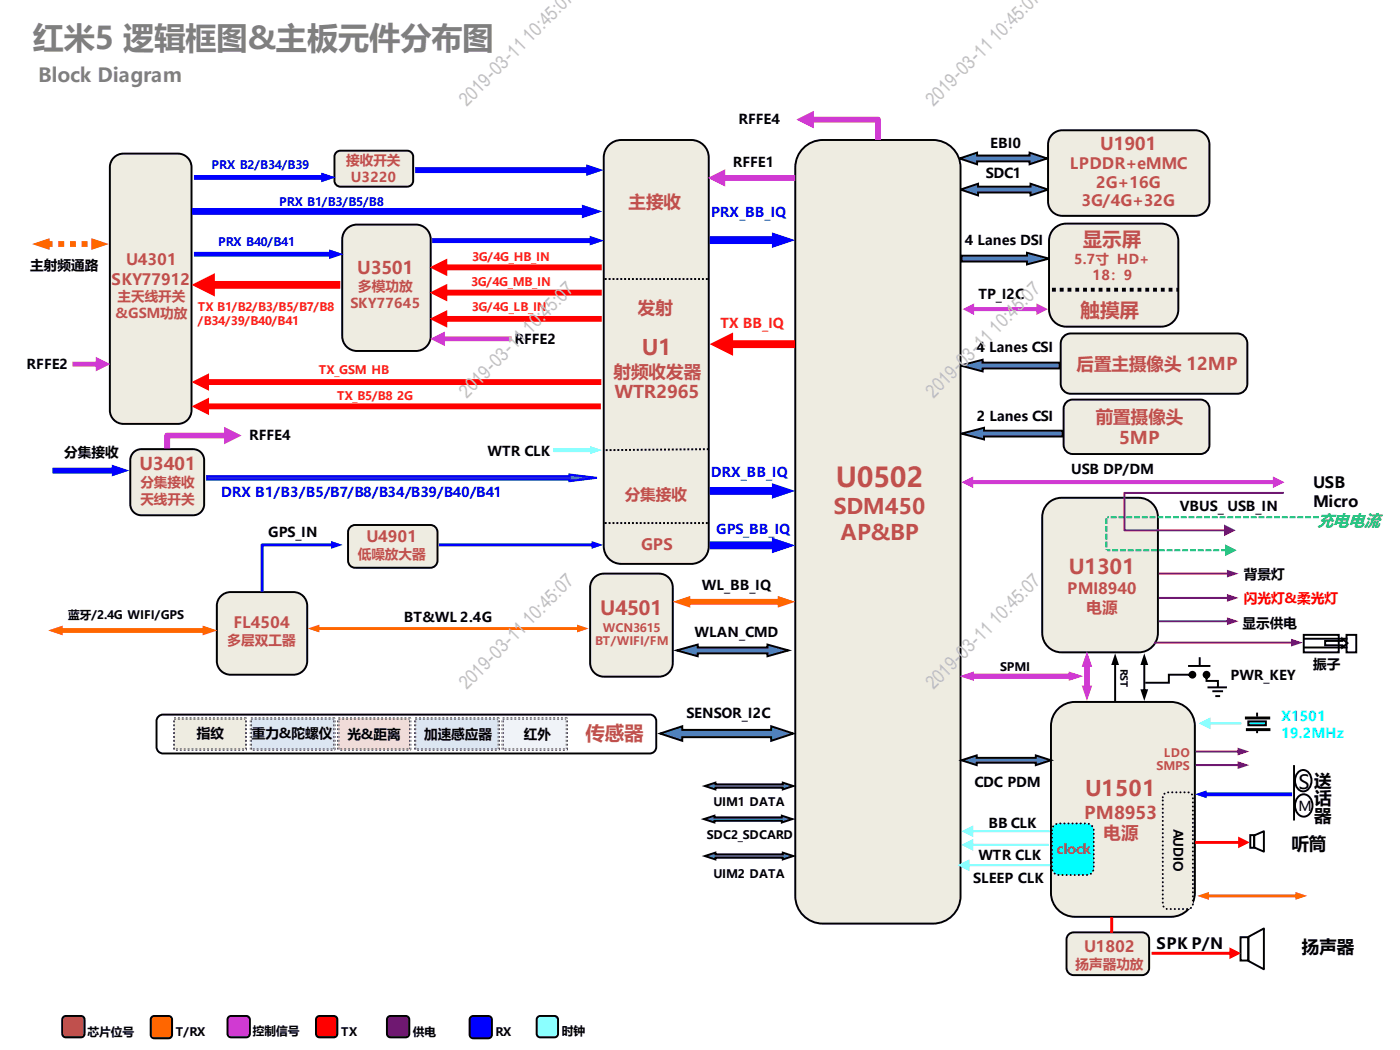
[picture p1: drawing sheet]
<svg xmlns="http://www.w3.org/2000/svg" width="254mm" height="190mm" viewBox="0 0 254 190" stroke-linecap="round" stroke-linejoin="round" font-family="sans-serif">
<path d="M193.5 73l.7-.4 .4-.1h23.2a1.65 1.65 0 0 1 1.6 1.6v6.6a1.65 1.65 0 0 1-1.6 1.7h-23.2a1.65 1.65 0 0 1-1.6-1.7v-6.6v-.4z" fill-rule="evenodd" fill="#eeece1"/>
<path d="M193.5 73l.7-.4 .4-.1h23.2a1.65 1.65 0 0 1 1.6 1.6v6.6a1.65 1.65 0 0 1-1.6 1.7h-23.2a1.65 1.65 0 0 1-1.6-1.7v-6.6v-.4z" fill="none" stroke="#000" stroke-width=".35"/>
<path d="M174.1 28.8l3.2-1.1v.5h9.5v-.5l3.2 1.1-3.2 1v-.5h-9.5v.5z" fill-rule="evenodd" fill="#4f81bd"/>
<path d="M174.1 28.8l3.2-1.1v.5h9.5v-.5l3.2 1.1-3.2 1v-.5h-9.5v.5z" fill="none" stroke="#000" stroke-width=".35"/>
<path d="M174.3 34.4l3.1-1.1v.6h9.6v-.6l3.1 1.1-3.1 1.1v-.6h-9.6v.6z" fill-rule="evenodd" fill="#4f81bd"/>
<path d="M174.3 34.4l3.1-1.1v.6h9.6v-.6l3.1 1.1-3.1 1.1v-.6h-9.6v.6z" fill="none" stroke="#000" stroke-width=".35"/>
<path d="M174.4 46.4h11.9v-.5l4 1-4 1.1v-.6h-11.9z" fill-rule="evenodd" fill="#4f81bd"/>
<path d="M174.4 46.4h11.9v-.5l4 1-4 1.1v-.6h-11.9z" fill="none" stroke="#000" stroke-width=".35"/>
<path d="M174.3 66.3l4-1v.5h14v1.1h-14v.5z" fill-rule="evenodd" fill="#4f81bd"/>
<path d="M174.3 66.3l4-1v.5h14v1.1h-14v.5z" fill="none" stroke="#000" stroke-width=".35"/>
<path d="M174.4 78.7l4.1-1.1v.5h14.3v1.1h-14.3v.5z" fill-rule="evenodd" fill="#4f81bd"/>
<path d="M174.4 78.7l4.1-1.1v.5h14.3v1.1h-14.3v.5z" fill="none" stroke="#000" stroke-width=".35"/>
<path d="M27.5 184.5l.5-.2h2.6a.65 .65 0 0 1 .6 .7v2.7a.65 .65 0 0 1-.6 .7h-2.6a.65 .65 0 0 1-.7-.7v-2.7z" fill-rule="evenodd" fill="#f60"/>
<path d="M27.5 184.5l.5-.2h2.6a.65 .65 0 0 1 .6 .7v2.7a.65 .65 0 0 1-.6 .7h-2.6a.65 .65 0 0 1-.7-.7v-2.7z" fill="none" stroke="#000" stroke-width=".35"/>
<path d="M57.5 184.5l.5-.2h2.6a.65 .65 0 0 1 .6 .7v2.6a.65 .65 0 0 1-.6 .6h-2.6a.65 .65 0 0 1-.7-.6v-2.6z" fill-rule="evenodd" fill="#f00"/>
<path d="M57.5 184.5l.5-.2h2.6a.65 .65 0 0 1 .6 .7v2.6a.65 .65 0 0 1-.6 .6h-2.6a.65 .65 0 0 1-.7-.6v-2.6z" fill="none" stroke="#000" stroke-width=".35"/>
<path d="M85.4 184.5l.5-.2h2.7a.68 .68 0 0 1 .7 .7v2.7a.68 .68 0 0 1-.7 .7h-2.7a.68 .68 0 0 1-.7-.7v-2.7z" fill-rule="evenodd" fill="#00f"/>
<path d="M85.4 184.5l.5-.2h2.7a.68 .68 0 0 1 .7 .7v2.7a.68 .68 0 0 1-.7 .7h-2.7a.68 .68 0 0 1-.7-.7v-2.7z" fill="none" stroke="#000" stroke-width=".35"/>
<path d="M70.4 184.5l.4-.2h2.8a.65 .65 0 0 1 .7 .7v2.6a.65 .65 0 0 1-.7 .6h-2.8a.65 .65 0 0 1-.6-.6v-2.6z" fill-rule="evenodd" fill="#800080"/>
<path d="M70.4 184.5l.4-.2h2.8a.65 .65 0 0 1 .7 .7v2.6a.65 .65 0 0 1-.7 .6h-2.8a.65 .65 0 0 1-.6-.6v-2.6z" fill="none" stroke="#000" stroke-width=".35"/>
<path d="M11.5 184.5l.4-.2h2.8a.65 .65 0 0 1 .6 .7v2.6a.65 .65 0 0 1-.6 .6h-2.8a.65 .65 0 0 1-.6-.6v-2.6z" fill-rule="evenodd" fill="#c0504d"/>
<path d="M11.5 184.5l.4-.2h2.8a.65 .65 0 0 1 .6 .7v2.6a.65 .65 0 0 1-.6 .6h-2.8a.65 .65 0 0 1-.6-.6v-2.6z" fill="none" stroke="#000" stroke-width=".35"/>
<path d="M41.5 184.5l.4-.2h2.8a.65 .65 0 0 1 .6 .7v2.6a.65 .65 0 0 1-.6 .6h-2.8a.65 .65 0 0 1-.6-.6v-2.6z" fill-rule="evenodd" fill="#d03ad2"/>
<path d="M41.5 184.5l.4-.2h2.8a.65 .65 0 0 1 .6 .7v2.6a.65 .65 0 0 1-.6 .6h-2.8a.65 .65 0 0 1-.6-.6v-2.6z" fill="none" stroke="#000" stroke-width=".35"/>
<path d="M97.6 184.5l.4-.2h2.6a.65 .65 0 0 1 .6 .7v2.6a.65 .65 0 0 1-.6 .6h-2.6a.65 .65 0 0 1-.6-.6v-2.6z" fill-rule="evenodd" fill="#6ff"/>
<path d="M97.6 184.5l.4-.2h2.6a.65 .65 0 0 1 .6 .7v2.6a.65 .65 0 0 1-.6 .6h-2.6a.65 .65 0 0 1-.6-.6v-2.6z" fill="none" stroke="#000" stroke-width=".35"/>
<path d="M145.5 27.2a5 5 0 0 1 3.8-1.8h20a5 5 0 0 1 5 5v132.2a5 5 0 0 1-5 5h-20a5 5 0 0 1-5-5v-132.2a5 5 0 0 1 1.2-3.2z" fill-rule="evenodd" fill="#eeece1"/>
<path d="M145.5 27.2a5 5 0 0 1 3.8-1.8h20a5 5 0 0 1 5 5v132.2a5 5 0 0 1-5 5h-20a5 5 0 0 1-5-5v-132.2a5 5 0 0 1 1.2-3.2z" fill="none" stroke="#000" stroke-width=".35"/>
<path d="M190.7 24.6a2.58 2.58 0 0 1 2-1h24.1a2.58 2.58 0 0 1 2.6 2.6v10.4a2.58 2.58 0 0 1-2.6 2.6h-24.1a2.58 2.58 0 0 1-2.6-2.6v-10.4l.1-.6z" fill-rule="evenodd" fill="#eeece1"/>
<path d="M190.7 24.6a2.58 2.58 0 0 1 2-1h24.1a2.58 2.58 0 0 1 2.6 2.6v10.4a2.58 2.58 0 0 1-2.6 2.6h-24.1a2.58 2.58 0 0 1-2.6-2.6v-10.4l.1-.6z" fill="none" stroke="#000" stroke-width=".35"/>
<path d="M193 61l.8-.4 .5-.1h30.2a1.82 1.82 0 0 1 1.8 1.8v7.3a1.82 1.82 0 0 1-1.8 1.8h-30.2a1.82 1.82 0 0 1-1.9-1.8v-7.3l.1-.5z" fill-rule="evenodd" fill="#eeece1"/>
<path d="M193 61l.8-.4 .5-.1h30.2a1.82 1.82 0 0 1 1.8 1.8v7.3a1.82 1.82 0 0 1-1.8 1.8h-30.2a1.82 1.82 0 0 1-1.9-1.8v-7.3l.1-.5z" fill="none" stroke="#000" stroke-width=".35"/>
<path d="M191 41.7a3.1 3.1 0 0 1 2.4-1.1h17.3a3.1 3.1 0 0 1 3.1 3.1v12.5a3.1 3.1 0 0 1-3.1 3.1h-17.3a3.1 3.1 0 0 1-3.1-3.1v-12.5l.1-.7z" fill-rule="evenodd" fill="#eeece1"/>
<path d="M191 41.7a3.1 3.1 0 0 1 2.4-1.1h17.3a3.1 3.1 0 0 1 3.1 3.1v12.5a3.1 3.1 0 0 1-3.1 3.1h-17.3a3.1 3.1 0 0 1-3.1-3.1v-12.5l.1-.7z" fill="none" stroke="#000" stroke-width=".35"/>
<path d="M210.3 108.3h12.7v.4h-12.7zM222.6 107.8l2.1 .7-2.1 .7z" fill="#800080"/>
<path d="M217.7 119.2v1.6M215.5 120.8h4.1M219.1 124.7h3.5" fill="none" stroke="#000" stroke-width=".35"/>
<g fill="#000">
<path d="M207.8 123.7v.3h4.4v-1.6l-.1 .2h4.2v-.4h-4.4v1.7l.2-.2zM215.6 122.4a.71 .71 0 0 0 1.4 0 .71 .71 0 0 0-1.4 0z"/>
<path d="M218.7 122.4v1.3h2.3l-.2-.2v1.2h.3v-1.3h-2.2l.2 .1v-1.1zM218.2 122.4a.71 .71 0 0 0 1.4 0 .71 .71 0 0 0-1.4 0z"/>
</g>
<path d="M190.1 91.3a3.5 3.5 0 0 1 2.5-1h14a3.5 3.5 0 0 1 3.5 3.5v21.1a3.5 3.5 0 0 1-3.5 3.5h-14a3.5 3.5 0 0 1-3.5-3.5v-21.1a3.5 3.5 0 0 1 1-2.5z" fill-rule="evenodd" fill="#eeece1"/>
<path d="M190.1 91.3a3.5 3.5 0 0 1 2.5-1h14a3.5 3.5 0 0 1 3.5 3.5v21.1a3.5 3.5 0 0 1-3.5 3.5h-14a3.5 3.5 0 0 1-3.5-3.5v-21.1a3.5 3.5 0 0 1 1-2.5z" fill="none" stroke="#000" stroke-width=".35"/>
<path d="M191.7 128.9a4.3 4.3 0 0 1 3.3-1.5h17.4a4.3 4.3 0 0 1 4.4 4.3v30.3a4.4 4.4 0 0 1-4.4 4.3h-17.4a4.4 4.4 0 0 1-4.3-4.3v-30.3a4.3 4.3 0 0 1 1-2.8z" fill-rule="evenodd" fill="#eeece1"/>
<path d="M191.7 128.9a4.3 4.3 0 0 1 3.3-1.5h17.4a4.3 4.3 0 0 1 4.4 4.3v30.3a4.4 4.4 0 0 1-4.4 4.3h-17.4a4.4 4.4 0 0 1-4.3-4.3v-30.3a4.3 4.3 0 0 1 1-2.8z" fill="none" stroke="#000" stroke-width=".35"/>
<path d="M225.9 130.3h4.6M226 132.4h4.5" fill="none" stroke="#000" stroke-width=".53"/>
<path d="M226.5 130.9h3.2v.7h-3.2z" fill-rule="evenodd" fill="#0ff"/>
<path d="M226.5 130.9h3.2v.7h-3.2zM228.1 129.3v.7M228.1 132.3v.7" fill="none" stroke="#000" stroke-width=".35"/>
<path d="M219.3 131.1h5.9v.3h-5.9zM217.5 131.2l2.1-1v2.1z" fill="#6ff"/>
<path d="M28.6 130.1l.6-.4 .4-.1h88.3a1.17 1.17 0 0 1 1.2 1.2v4.7a1.17 1.17 0 0 1-1.2 1.2h-88.3a1.17 1.17 0 0 1-1.2-1.2v-4.7z" fill-rule="evenodd" fill="#fff"/>
<path d="M28.6 130.1l.6-.4 .4-.1h88.3a1.17 1.17 0 0 1 1.2 1.2v4.7a1.17 1.17 0 0 1-1.2 1.2h-88.3a1.17 1.17 0 0 1-1.2-1.2v-4.7z" fill="none" stroke="#000" stroke-width=".35"/>
<path d="M119.8 133.1l4-1.3v.6h16.1v-.6l4 1.3-4 1.3v-.7h-16.1v.7z" fill-rule="evenodd" fill="#4f81bd"/>
<path d="M119.8 133.1l4-1.3v.6h16.1v-.6l4 1.3-4 1.3v-.7h-16.1v.7z" fill="none" stroke="#000" stroke-width=".35"/>
<path d="M91.2 130.4h11.6v5.6h-11.6z" fill-rule="evenodd" fill="#f0f3f8"/>
<path d="M91 135.6h.1v.4h-.1zM91.3 135.6h.1v.4h-.1zM91 134.9h.1v.4h-.1zM91.3 134.9h.1v.4h-.1zM91 134.2h.1v.4h-.1zM91.3 134.2h.1v.4h-.1zM91 133.5h.1v.4h-.1zM91.3 133.5h.1v.4h-.1zM91 132.8h.1v.4h-.1zM91.3 132.8h.1v.4h-.1zM91 132.1h.1v.4h-.1zM91.3 132.1h.1v.4h-.1zM91 131.4h.1v.4h-.1zM91.3 131.4h.1v.4h-.1zM91 130.7h.1v.4h-.1zM91.3 130.7h.1v.4h-.1zM91.2 130.2h.3v.1h-.3zM91.2 130.4h.3v.1h-.3zM91.9 130.2h.4v.1h-.4zM91.9 130.4h.4v.1h-.4zM92.6 130.2h.4v.1h-.4zM92.6 130.4h.4v.1h-.4zM93.3 130.2h.4v.1h-.4zM93.3 130.4h.4v.1h-.4zM94 130.2h.4v.1h-.4zM94 130.4h.4v.1h-.4zM94.7 130.2h.4v.1h-.4zM94.7 130.4h.4v.1h-.4zM95.4 130.2h.4v.1h-.4zM95.4 130.4h.4v.1h-.4zM96.1 130.2h.4v.1h-.4zM96.1 130.4h.4v.1h-.4zM96.8 130.2h.4v.1h-.4zM96.8 130.4h.4v.1h-.4zM97.5 130.2h.4v.1h-.4zM97.5 130.4h.4v.1h-.4zM98.2 130.2h.4v.1h-.4zM98.2 130.4h.4v.1h-.4zM99 130.2h.3v.1h-.3zM99 130.4h.3v.1h-.3zM99.7 130.2h.3v.1h-.3zM99.7 130.4h.3v.1h-.3zM100.4 130.2h.3v.1h-.3zM100.4 130.4h.3v.1h-.3zM101.1 130.2h.3v.1h-.3zM101.1 130.4h.3v.1h-.3zM101.8 130.2h.3v.1h-.3zM101.8 130.4h.3v.1h-.3zM102.5 130.2h.3l.2 .2-.5-.1zM102.5 130.4h.3l-.1 .1h-.2zM102.9 130.7h.1v.4h-.1zM102.7 130.7h.1v.4h-.1zM102.9 131.4h.1v.4h-.1zM102.7 131.4h.1v.4h-.1zM102.9 132.1h.1v.4h-.1zM102.7 132.1h.1v.4h-.1zM102.9 132.8h.1v.4h-.1zM102.7 132.8h.1v.4h-.1zM102.9 133.5h.1v.4h-.1zM102.7 133.5h.1v.4h-.1zM102.9 134.2h.1v.4h-.1zM102.7 134.2h.1v.4h-.1zM102.9 134.9h.1v.4h-.1zM102.7 134.9h.1v.4h-.1zM102.9 135.6h.1v.4l-.2 .2zM102.7 135.6h.1v.3zM102.1 136.1h.4v.1h-.4zM102.1 135.8h.4v.1h-.4zM101.4 136.1h.4v.1h-.4zM101.4 135.8h.4v.1h-.4zM100.7 136.1h.4v.1h-.4zM100.7 135.8h.4v.1h-.4zM100 136.1h.4v.1h-.4zM100 135.8h.4v.1h-.4zM99.3 136.1h.4v.1h-.4zM99.3 135.8h.4v.1h-.4zM98.6 136.1h.4v.1h-.4zM98.6 135.8h.4v.1h-.4zM97.9 136.1h.3v.1h-.3zM97.9 135.8h.3v.1h-.3zM97.2 136.1h.3v.1h-.3zM97.2 135.8h.3v.1h-.3zM96.5 136.1h.3v.1h-.3zM96.5 135.8h.3v.1h-.3zM95.8 136.1h.3v.1h-.3zM95.8 135.8h.3v.1h-.3zM95.1 136.1h.3v.1h-.3zM95.1 135.8h.3v.1h-.3zM94.4 136.1h.3v.1h-.3zM94.4 135.8h.3v.1h-.3zM93.7 136.1h.3v.1h-.3zM93.7 135.8h.3v.1h-.3zM93 136.1h.3v.1h-.3zM93 135.8h.3v.1h-.3zM92.3 136.1h.3v.1h-.3zM92.3 135.8h.3v.1h-.3zM91.5 136.1h.4v.1h-.4zM91.5 135.8h.4v.1h-.4z" fill="#000"/>
<path d="M75.3 130.4h15.2v5.6h-15.2z" fill-rule="evenodd" fill="#dce6f2"/>
<path d="M75.1 135.6h.2v.4h-.2zM75.4 135.6h.1v.4h-.1zM75.1 134.9h.2v.4h-.2zM75.4 134.9h.1v.4h-.1zM75.1 134.2h.2v.4h-.2zM75.4 134.2h.1v.4h-.1zM75.1 133.5h.2v.4h-.2zM75.4 133.5h.1v.4h-.1zM75.1 132.8h.2v.4h-.2zM75.4 132.8h.1v.4h-.1zM75.1 132.1h.2v.4h-.2zM75.4 132.1h.1v.4h-.1zM75.1 131.4h.2v.4h-.2zM75.4 131.4h.1v.4h-.1zM75.1 130.7h.2v.4h-.2zM75.4 130.7h.1v.4h-.1zM75.3 130.2h.4v.1h-.4zM75.3 130.4h.4v.1h-.4zM76 130.2h.4v.1h-.4zM76 130.4h.4v.1h-.4zM76.7 130.2h.4v.1h-.4zM76.7 130.4h.4v.1h-.4zM77.4 130.2h.4v.1h-.4zM77.4 130.4h.4v.1h-.4zM78.1 130.2h.4v.1h-.4zM78.1 130.4h.4v.1h-.4zM78.8 130.2h.4v.1h-.4zM78.8 130.4h.4v.1h-.4zM79.6 130.2h.3v.1h-.3zM79.6 130.4h.3v.1h-.3zM80.3 130.2h.3v.1h-.3zM80.3 130.4h.3v.1h-.3zM81 130.2h.3v.1h-.3zM81 130.4h.3v.1h-.3zM81.7 130.2h.3v.1h-.3zM81.7 130.4h.3v.1h-.3zM82.4 130.2h.3v.1h-.3zM82.4 130.4h.3v.1h-.3zM83.1 130.2h.3v.1h-.3zM83.1 130.4h.3v.1h-.3zM83.8 130.2h.3v.1h-.3zM83.8 130.4h.3v.1h-.3zM84.5 130.2h.3v.1h-.3zM84.5 130.4h.3v.1h-.3zM85.2 130.2h.3v.1h-.3zM85.2 130.4h.3v.1h-.3zM85.9 130.2h.4v.1h-.4zM85.9 130.4h.4v.1h-.4zM86.6 130.2h.4v.1h-.4zM86.6 130.4h.4v.1h-.4zM87.3 130.2h.4v.1h-.4zM87.3 130.4h.4v.1h-.4zM88 130.2h.4v.1h-.4zM88 130.4h.4v.1h-.4zM88.7 130.2h.4v.1h-.4zM88.7 130.4h.4v.1h-.4zM89.4 130.2h.4v.1h-.4zM89.4 130.4h.4v.1h-.4zM90.1 130.2h.4l.2 .2-.6-.1zM90.1 130.4h.3l-.1 .1h-.2zM90.5 130.7h.2v.4h-.2zM90.3 130.7h.1v.4h-.1zM90.5 131.4h.2v.4h-.2zM90.3 131.4h.1v.4h-.1zM90.5 132.1h.2v.4h-.2zM90.3 132.1h.1v.4h-.1zM90.5 132.8h.2v.4h-.2zM90.3 132.8h.1v.4h-.1zM90.5 133.5h.2v.4h-.2zM90.3 133.5h.1v.4h-.1zM90.5 134.2h.2v.4h-.2zM90.3 134.2h.1v.4h-.1zM90.5 134.9h.2v.4h-.2zM90.3 134.9h.1v.4h-.1zM90.5 135.6h.2v.4l-.2 .2zM90.3 135.6h.1v.3zM89.8 136.1h.3v.1h-.3zM89.8 135.8h.3v.1h-.3zM89.1 136.1h.3v.1h-.3zM89.1 135.8h.3v.1h-.3zM88.4 136.1h.3v.1h-.3zM88.4 135.8h.3v.1h-.3zM87.7 136.1h.3v.1h-.3zM87.7 135.8h.3v.1h-.3zM87 136.1h.3v.1h-.3zM87 135.8h.3v.1h-.3zM86.3 136.1h.3v.1h-.3zM86.3 135.8h.3v.1h-.3zM85.5 136.1h.4v.1h-.4zM85.5 135.8h.4v.1h-.4zM84.8 136.1h.4v.1h-.4zM84.8 135.8h.4v.1h-.4zM84.1 136.1h.4v.1h-.4zM84.1 135.8h.4v.1h-.4zM83.4 136.1h.4v.1h-.4zM83.4 135.8h.4v.1h-.4zM82.7 136.1h.4v.1h-.4zM82.7 135.8h.4v.1h-.4zM82 136.1h.4v.1h-.4zM82 135.8h.4v.1h-.4zM81.3 136.1h.4v.1h-.4zM81.3 135.8h.4v.1h-.4zM80.6 136.1h.4v.1h-.4zM80.6 135.8h.4v.1h-.4zM79.9 136.1h.4v.1h-.4zM79.9 135.8h.4v.1h-.4zM79.2 136.1h.4v.1h-.4zM79.2 135.8h.4v.1h-.4zM78.5 136.1h.3v.1h-.3zM78.5 135.8h.3v.1h-.3zM77.8 136.1h.3v.1h-.3zM77.8 135.8h.3v.1h-.3zM77.1 136.1h.3v.1h-.3zM77.1 135.8h.3v.1h-.3zM76.4 136.1h.3v.1h-.3zM76.4 135.8h.3v.1h-.3zM75.7 136.1h.3v.1h-.3zM75.7 135.8h.3v.1h-.3z" fill="#000"/>
<path d="M61.4 130.4h13v5.6h-13z" fill-rule="evenodd" fill="#f2dcdb"/>
<path d="M61.2 135.6h.1v.4h-.1zM61.4 135.6h.2v.4h-.2zM61.2 134.9h.1v.4h-.1zM61.4 134.9h.2v.4h-.2zM61.2 134.2h.1v.4h-.1zM61.4 134.2h.2v.4h-.2zM61.2 133.5h.1v.4h-.1zM61.4 133.5h.2v.4h-.2zM61.2 132.8h.1v.4h-.1zM61.4 132.8h.2v.4h-.2zM61.2 132.1h.1v.4h-.1zM61.4 132.1h.2v.4h-.2zM61.2 131.4h.1v.4h-.1zM61.4 131.4h.2v.4h-.2zM61.2 130.7h.1v.4h-.1zM61.4 130.7h.2v.4h-.2zM61.4 130.2h.3v.1h-.3zM61.4 130.4h.3v.1h-.3zM62.1 130.2h.3v.1h-.3zM62.1 130.4h.3v.1h-.3zM62.8 130.2h.3v.1h-.3zM62.8 130.4h.3v.1h-.3zM63.5 130.2h.4v.1h-.4zM63.5 130.4h.4v.1h-.4zM64.2 130.2h.4v.1h-.4zM64.2 130.4h.4v.1h-.4zM64.9 130.2h.4v.1h-.4zM64.9 130.4h.4v.1h-.4zM65.6 130.2h.4v.1h-.4zM65.6 130.4h.4v.1h-.4zM66.3 130.2h.4v.1h-.4zM66.3 130.4h.4v.1h-.4zM67 130.2h.4v.1h-.4zM67 130.4h.4v.1h-.4zM67.7 130.2h.4v.1h-.4zM67.7 130.4h.4v.1h-.4zM68.4 130.2h.4v.1h-.4zM68.4 130.4h.4v.1h-.4zM69.1 130.2h.4v.1h-.4zM69.1 130.4h.4v.1h-.4zM69.8 130.2h.4v.1h-.4zM69.8 130.4h.4v.1h-.4zM70.6 130.2h.3v.1h-.3zM70.6 130.4h.3v.1h-.3zM71.3 130.2h.3v.1h-.3zM71.3 130.4h.3v.1h-.3zM72 130.2h.3v.1h-.3zM72 130.4h.3v.1h-.3zM72.7 130.2h.3v.1h-.3zM72.7 130.4h.3v.1h-.3zM73.4 130.2h.3v.1h-.3zM73.4 130.4h.3v.1h-.3zM74.1 130.2h.3l.2 .2-.5-.1zM74.1 130.4h.3l-.1 .1h-.2zM74.5 130.7h.1v.4h-.1zM74.3 130.7h.1v.4h-.1zM74.5 131.4h.1v.4h-.1zM74.3 131.4h.1v.4h-.1zM74.5 132.1h.1v.4h-.1zM74.3 132.1h.1v.4h-.1zM74.5 132.8h.1v.4h-.1zM74.3 132.8h.1v.4h-.1zM74.5 133.5h.1v.4h-.1zM74.3 133.5h.1v.4h-.1zM74.5 134.2h.1v.4h-.1zM74.3 134.2h.1v.4h-.1zM74.5 134.9h.1v.4h-.1zM74.3 134.9h.1v.4h-.1zM74.5 135.6h.1v.4l-.2 .2zM74.3 135.6h.1v.3zM73.7 136.1h.4v.1h-.4zM73.7 135.8h.4v.1h-.4zM73 136.1h.4v.1h-.4zM73 135.8h.4v.1h-.4zM72.3 136.1h.4v.1h-.4zM72.3 135.8h.4v.1h-.4zM71.6 136.1h.4v.1h-.4zM71.6 135.8h.4v.1h-.4zM70.9 136.1h.4v.1h-.4zM70.9 135.8h.4v.1h-.4zM70.2 136.1h.4v.1h-.4zM70.2 135.8h.4v.1h-.4zM69.5 136.1h.3v.1h-.3zM69.5 135.8h.3v.1h-.3zM68.8 136.1h.3v.1h-.3zM68.8 135.8h.3v.1h-.3zM68.1 136.1h.3v.1h-.3zM68.1 135.8h.3v.1h-.3zM67.4 136.1h.3v.1h-.3zM67.4 135.8h.3v.1h-.3zM66.7 136.1h.3v.1h-.3zM66.7 135.8h.3v.1h-.3zM66 136.1h.3v.1h-.3zM66 135.8h.3v.1h-.3zM65.3 136.1h.3v.1h-.3zM65.3 135.8h.3v.1h-.3zM64.6 136.1h.3v.1h-.3zM64.6 135.8h.3v.1h-.3zM63.9 136.1h.3v.1h-.3zM63.9 135.8h.3v.1h-.3zM63.1 136.1h.4v.1h-.4zM63.1 135.8h.4v.1h-.4zM62.4 136.1h.4v.1h-.4zM62.4 135.8h.4v.1h-.4zM61.7 136.1h.4v.1h-.4zM61.7 135.8h.4v.1h-.4z" fill="#000"/>
<path d="M200.7 94v5.8M239.3 93.8h-38.4" fill="none" stroke="#00b050" stroke-width=".35" stroke-dasharray="1.1 .4" stroke-linecap="butt"/>
<path d="M221.5 99.7v.3h1.1v-.3zM220.1 99.7v.3h1.1v-.3zM218.7 99.7v.3h1.1v-.3zM217.3 99.7v.3h1.1v-.3zM215.9 99.7v.3h1.1v-.3zM214.5 99.7v.3h1v-.3zM213.1 99.7v.3h1v-.3zM211.7 99.7v.3h1v-.3zM210.3 99.7v.3h1v-.3zM208.8 99.7v.3h1.1v-.3zM207.4 99.7v.3h1.1v-.3zM206 99.7v.3h1.1v-.3zM204.6 99.7v.3h1.1v-.3zM203.2 99.7v.3h1.1v-.3zM201.8 99.7v.3h1v-.3zM200.9 99.7v.3h.5v-.3zM222.2 98.8v2.1l2.2-1.1z" fill="#00b050"/>
<path d="M191.4 149.6l.7-.2h5.1a1.26 1.26 0 0 1 1.2 1.3v6.8a1.26 1.26 0 0 1-1.2 1.2h-5.1a1.26 1.26 0 0 1-1.2-1.2v-6.8v-.4z" fill-rule="evenodd" fill="#0ff"/>
<path d="M191.4 149.6l.7-.2h5.1a1.26 1.26 0 0 1 1.2 1.3v6.8a1.26 1.26 0 0 1-1.2 1.2h-5.1a1.26 1.26 0 0 1-1.2-1.2v-6.8v-.4z" fill="none" stroke="#000" stroke-width=".35" stroke-dasharray="0 .7"/>
<g fill="#6ff">
<path d="M176.2 150.6h14.2v.4h-14.2zM174.4 150.8l2.2-1v2.1z"/>
<path d="M176.2 153.1h14.1v.4h-14.1zM174.4 153.3l2.2-1.1v2.1z"/>
<path d="M175.5 156.8h15v.4h-15zM173.7 157l2.2-1.1v2.1z"/>
</g>
<g fill="#800080">
<path d="M217 136.2h7.9v.3h-7.9zM224.5 135.6l2.2 .7-2.2 .8z"/>
<path d="M217 138.6h7.9v.4h-7.9zM224.5 138.1l2.2 .7-2.2 .7z"/>
</g>
<path d="M110.5 26.3a3.2 3.2 0 0 1 2.2-.9h12.7a3.2 3.2 0 0 1 3.2 3.2v70.5a3.2 3.2 0 0 1-3.2 3.2h-12.7a3.2 3.2 0 0 1-3.2-3.2v-70.5a3.2 3.2 0 0 1 1-2.3z" fill-rule="evenodd" fill="#eeece1"/>
<path d="M110.5 26.3a3.2 3.2 0 0 1 2.2-.9h12.7a3.2 3.2 0 0 1 3.2 3.2v70.5a3.2 3.2 0 0 1-3.2 3.2h-12.7a3.2 3.2 0 0 1-3.2-3.2v-70.5a3.2 3.2 0 0 1 1-2.3z" fill="none" stroke="#000" stroke-width=".35"/>
<path d="M63.7 95.5l.7-.3h13.7a1.29 1.29 0 0 1 1.3 1.3v5.2a1.29 1.29 0 0 1-1.3 1.3h-13.7a1.29 1.29 0 0 1-1.3-1.3v-5.2l.1-.4z" fill-rule="evenodd" fill="#eeece1"/>
<path d="M63.7 95.5l.7-.3h13.7a1.29 1.29 0 0 1 1.3 1.3v5.2a1.29 1.29 0 0 1-1.3 1.3h-13.7a1.29 1.29 0 0 1-1.3-1.3v-5.2l.1-.4z" fill="none" stroke="#000" stroke-width=".35"/>
<path d="M109.7 50.6h18.9M109.7 94.9h19.1M109.9 81.7l18.7-.2" fill="none" stroke="#000" stroke-width=".35" stroke-dasharray=".4 .4" stroke-linecap="butt"/>
<path d="M108 104.6l1-.5h.6h10a2.5 2.5 0 0 1 2.5 2.5v13.7a2.5 2.5 0 0 1-2.5 2.5h-10a2.5 2.5 0 0 1-2.5-2.5v-13.7a2.49 2.49 0 0 1 .9-2z" fill-rule="evenodd" fill="#eeece1"/>
<path d="M108 104.6l1-.5h.6h10a2.5 2.5 0 0 1 2.5 2.5v13.7a2.5 2.5 0 0 1-2.5 2.5h-10a2.5 2.5 0 0 1-2.5-2.5v-13.7a2.49 2.49 0 0 1 .9-2z" fill="none" stroke="#000" stroke-width=".35"/>
<path d="M122.8 118l3.8-1.1v.6h12.6v-.6l3.9 1.1-3.9 1.1v-.6h-12.6v.6z" fill-rule="evenodd" fill="#4f81bd"/>
<path d="M122.8 118l3.8-1.1v.6h12.6v-.6l3.9 1.1-3.9 1.1v-.6h-12.6v.6z" fill="none" stroke="#000" stroke-width=".35"/>
<path d="M79.6 98.6v.5h28.1v-.5zM107.3 98.2v1.4l2.1-.7z" fill="#00f"/>
<path d="M24.2 82.1l.9-.5 .5-.1h9.4a2 2 0 0 1 2 2v8a2 2 0 0 1-2 2h-9.4a2 2 0 0 1-2-2v-8l.1-.5z" fill-rule="evenodd" fill="#eeece1"/>
<path d="M24.2 82.1l.9-.5 .5-.1h9.4a2 2 0 0 1 2 2v8a2 2 0 0 1-2 2h-9.4a2 2 0 0 1-2-2v-8l.1-.5z" fill="none" stroke="#000" stroke-width=".35"/>
<path d="M37.6 86.4h65.7v-.3l5 .6-5 .6v-.3h-65.7z" fill-rule="evenodd" fill="#36f"/>
<path d="M37.6 86.4h65.7v-.3l5 .6-5 .6v-.3h-65.7z" fill="none" stroke="#00f" stroke-width=".35"/>
<path d="M9.5 84.8h11.3v1.1h-11.3zM20.3 84.3l3.2 1.1-3.2 1z" fill="#00f"/>
<path d="M100.4 81.3v.7h7v-.7zM107.1 81v1.4l2.1-.7z" fill="#6ff"/>
<path d="M39.9 108.4a2.49 2.49 0 0 1 1.9-1h11.4a2.5 2.5 0 0 1 2.5 2.5v10a2.5 2.5 0 0 1-2.5 2.5h-11.4a2.5 2.5 0 0 1-2.5-2.5v-10l.1-.6z" fill-rule="evenodd" fill="#eeece1"/>
<path d="M39.9 108.4a2.49 2.49 0 0 1 1.9-1h11.4a2.5 2.5 0 0 1 2.5 2.5v10a2.5 2.5 0 0 1-2.5 2.5h-11.4a2.5 2.5 0 0 1-2.5-2.5v-10l.1-.6zM225.1 170h1.4v4.3h-1.4zM226.5 170l2.8-1.5v7.4l-2.8-1.6z" fill="none" stroke="#000" stroke-width=".35"/>
<path d="M219 162.3h16.4v.5h-16.4zM217.2 162.5l2.1-.7v1.4zM235 161.8l2.2 .7-2.2 .7z" fill="#f60"/>
<path d="M218.5 143.8h15.9v.7h-15.9zM216.8 144.1l2.1-.7v1.4z" fill="#00f"/>
<path d="M236.5 115.2h6.4v3.2h-6.4zM236.5 117.5h8M236.5 115.9h8M240.4 116.3h3.1v-.4l1 .8-1 .8v-.4h-3.1zM244.3 115.2h1.8v3.2h-1.8zM234.8 138.8v10.1M235.4 140.3a1.4 1.4 0 0 1 1.5-.5 1.4 1.4 0 0 1 1 1.3 1.75 1.75 0 0 1-1.8 2.4 2.19 2.19 0 0 1-.7-3.2zM235.4 144.7a1.48 1.48 0 0 1 1.7-.5 1.48 1.48 0 0 1 1 1.4 1.84 1.84 0 0 1-2 2.5 2.27 2.27 0 0 1-.7-3.4z" fill="none" stroke="#000" stroke-width=".35"/>
<g fill="#f60">
<path d="M10.9 113.9h26.3v.9h-26.3zM8.7 114.4l2.7-.9v1.8zM36.8 113.5l2.6 .9-2.6 .9z"/>
<path d="M57.6 113.8v.5h47.4v-.5zM55.8 114l2.1 .7v-1.4zM104.7 113.3v1.4l2.1-.7z"/>
</g>
<g fill="#800080">
<path d="M210.3 103.9h12.7v.3h-12.7zM222.6 103.4l2.1 .7-2.1 .7z"/>
<path d="M203.9 89.3l-.1 6.9 .2 .2h18.4v-.4h-18.4l.2 .2v-6.8l-.2 .2h28.9v-.3zM222.1 95.2v2.1l2.1-1.1z"/>
</g>
<path d="M220 125.4h1.9M220.5 126.3h.9" fill="none" stroke="#000" stroke-width=".35"/>
<path d="M176.4 55.7h12v.7h-12zM188 55l2.1 1.1-2.1 1zM174.6 56.1l2.1-1.1v2.1z" fill="#d03ad2"/>
<path d="M190.9 52.6h22.9" fill="none" stroke="#000" stroke-width=".71" stroke-dasharray=".7 .7" stroke-linecap="butt"/>
<path d="M226.8 151.5h.7v2.3h-.7zM227.5 151.6l1.8-.8v3.7l-1.8-.7z" fill="none" stroke="#000" stroke-width=".35"/>
<path d="M216.9 152.6h8.1v.5h-8.1zM224.6 151.8l2.1 1-2.1 1.1z" fill="#f00"/>
<path d="M127.9 155.3l1.9-.6v.3h12.2v-.3l1.9 .6-1.9 .6v-.3h-12.2v.3z" fill-rule="evenodd" fill="#4f81bd"/>
<path d="M127.9 155.3l1.9-.6v.3h12.2v-.3l1.9 .6-1.9 .6v-.3h-12.2v.3z" fill="none" stroke="#000" stroke-width=".35"/>
<path d="M127.9 142.6l1.9-.6v.3h12.2v-.3l1.9 .6-1.9 .6v-.3h-12.2v.3z" fill-rule="evenodd" fill="#4f81bd"/>
<path d="M127.9 142.6l1.9-.6v.3h12.2v-.3l1.9 .6-1.9 .6v-.3h-12.2v.3z" fill="none" stroke="#000" stroke-width=".35"/>
<path d="M174.4 137.9l2.8-.8v.4h10.7v-.4l2.8 .8-2.8 .9v-.4h-10.7v.4z" fill-rule="evenodd" fill="#4f81bd"/>
<path d="M174.4 137.9l2.8-.8v.4h10.7v-.4l2.8 .8-2.8 .9v-.4h-10.7v.4z" fill="none" stroke="#000" stroke-width=".35"/>
<path d="M211.2 144l.7-.2h3.6a.91 .91 0 0 1 .9 .9v19.3a.91 .91 0 0 1-.9 .9h-3.6a.91 .91 0 0 1-.9-.9v-19.3z" fill-rule="evenodd" fill="#eeece1"/>
<path d="M211.2 144l.7-.2h3.6a.91 .91 0 0 1 .9 .9v19.3a.91 .91 0 0 1-.9 .9h-3.6a.91 .91 0 0 1-.9-.9v-19.3z" fill="none" stroke="#000" stroke-width=".35" stroke-dasharray="0 .7"/>
<path d="M47.3 98.7l.2-.1h12.9v.5h-12.9l.3-.2v8.5h-.5zM60.1 98.2l2.1 .7-2.1 .7z" fill="#00f"/>
<path d="M20.5 28.8a2.46 2.46 0 0 1 1.9-.9h9.9a2.47 2.47 0 0 1 2.4 2.4v44.1a2.47 2.47 0 0 1-2.4 2.5h-9.9a2.47 2.47 0 0 1-2.5-2.5v-44.1l.1-.5z" fill-rule="evenodd" fill="#eeece1"/>
<path d="M20.5 28.8a2.46 2.46 0 0 1 1.9-.9h9.9a2.47 2.47 0 0 1 2.4 2.4v44.1a2.47 2.47 0 0 1-2.4 2.5h-9.9a2.47 2.47 0 0 1-2.5-2.5v-44.1l.1-.5z" fill="none" stroke="#000" stroke-width=".35"/>
<path d="M62.7 41.7a2.67 2.67 0 0 1 2.1-1h10.7a2.68 2.68 0 0 1 2.6 2.7v17.6a2.68 2.68 0 0 1-2.6 2.7h-10.7a2.68 2.68 0 0 1-2.7-2.7v-17.6l.1-.6z" fill-rule="evenodd" fill="#eeece1"/>
<path d="M62.7 41.7a2.67 2.67 0 0 1 2.1-1h10.7a2.68 2.68 0 0 1 2.6 2.7v17.6a2.68 2.68 0 0 1-2.6 2.7h-10.7a2.68 2.68 0 0 1-2.7-2.7v-17.6l.1-.6z" fill="none" stroke="#000" stroke-width=".35"/>
<path d="M8.5 43.7h1v1.1h-1zM10.6 43.7h1v1.1h-1zM12.7 43.7h1.1v1.1h-1.1zM14.8 43.7h1.1v1.1h-1.1zM16.9 43.7h.2v1.1h-.2zM5.8 44.3l3.2-1.1v2.1zM16.6 43.2l3.2 1.1-3.2 1z" fill="#f60"/>
<path d="M60.9 27.8l.5-.4 .4-.1h12.1a1.09 1.09 0 0 1 1.1 1.1v4.4a1.09 1.09 0 0 1-1.1 1.1h-12.1a1.09 1.09 0 0 1-1.1-1.1v-4.4z" fill-rule="evenodd" fill="#eeece1"/>
<path d="M60.9 27.8l.5-.4 .4-.1h12.1a1.09 1.09 0 0 1 1.1 1.1v4.4a1.09 1.09 0 0 1-1.1 1.1h-12.1a1.09 1.09 0 0 1-1.1-1.1v-4.4z" fill="none" stroke="#000" stroke-width=".35"/>
<g fill="#00f">
<path d="M75.3 30.3h31.6v1.1h-31.6zM106.4 29.8l3.1 1.1-3.1 1z"/>
<path d="M34.8 37.7h71.4v1.3h-71.4zM105.6 37.1l3.7 1.3-3.7 1.2z"/>
<path d="M35.2 31.8h23.5v.8h-23.5zM58.3 31.3l2.6 .9-2.6 .9z"/>
<path d="M35.2 45.7h24.9v.9h-24.9zM59.7 45.2l2.7 .9-2.7 .9z"/>
</g>
<path d="M131.1 31.8v1h13.2v-1zM128.4 32.3l3.2 1.6v-3.2z" fill="#d03ad2"/>
<g fill="#00f">
<path d="M128.8 42.9h12v1.4h-12zM140.1 42.2l4.2 1.4-4.2 1.4z"/>
<path d="M128.8 88.4h12v1.4h-12zM140.1 87.7l4.2 1.4-4.2 1.4z"/>
<path d="M128.8 98.2h12v1.5h-12zM140.1 97.5l4.2 1.5-4.2 1.4z"/>
</g>
<path d="M124.7 108.7h16.9v1h-16.9zM122.1 109.2l3.1-1.1v2.1zM141.1 108.1l3.2 1.1-3.2 1z" fill="#f60"/>
<path d="M13.1 65.6v.9h4.7v-.9zM17.4 64.7v2.7l2.6-1.3z" fill="#d03ad2"/>
<g fill="#f00">
<path d="M38.3 51v1.4h23.4v-1.4zM34.7 51.7l4.3 2.1v-4.2z"/>
<path d="M132.3 61.7v1.4h12v-1.4zM128.8 62.4l4.2 2.2v-4.3z"/>
<path d="M37.4 73.2v1.1h71.6v-1.1zM34.7 73.7l3.2 1.6v-3.2z"/>
<path d="M80.6 52.6v1h28.6v-1zM78 53.1l3.1 1.6v-3.2z"/>
<path d="M37.4 68.8v1h71.7v-1zM34.7 69.3l3.2 1.6v-3.2z"/>
</g>
<path d="M78.4 43.2h29v.9h-29zM107 42.8l2.6 .9-2.6 .8z" fill="#00f"/>
<path d="M176.2 87.1v.7h55.1v-.7zM230.9 86.4v2.1l2.2-1zM174.4 87.5l2.2 1v-2.1z" fill="#d03ad2"/>
<path d="M127.7 148.6l1.9-.6v.3h12.2v-.3l2 .6-2 .6v-.3h-12.2v.3z" fill-rule="evenodd" fill="#4f81bd"/>
<path d="M127.7 148.6l1.9-.6v.3h12.2v-.3l2 .6-2 .6v-.3h-12.2v.3z" fill="none" stroke="#000" stroke-width=".35"/>
<path d="M80.6 48v1h28.6v-1zM78 48.5l3.1 1.6v-3.2z" fill="#f00"/>
<path d="M80.3 61v.9h12.5v-.9zM78.1 61.5l2.6 1.3v-2.7z" fill="#d03ad2"/>
<path d="M193.7 169.7l.7-.5h.4h12.4a1.29 1.29 0 0 1 1.3 1.3v5.1a1.29 1.29 0 0 1-1.3 1.3h-12.4a1.29 1.29 0 0 1-1.3-1.3v-5.1z" fill-rule="evenodd" fill="#eeece1"/>
<path d="M193.7 169.7l.7-.5h.4h12.4a1.29 1.29 0 0 1 1.3 1.3v5.1a1.29 1.29 0 0 1-1.3 1.3h-12.4a1.29 1.29 0 0 1-1.3-1.3v-5.1z" fill="none" stroke="#000" stroke-width=".35"/>
<path d="M208.9 172.7h14.5v.5h-14.5zM223 171.9l2.2 1-2.2 1.1z" fill="#f00"/>
<path d="M201.7 166.4v2.8" fill="none" stroke="#f00" stroke-width=".53"/>
<path d="M80.6 57.3v1.1h28.6v-1.1zM78 57.9l3.1 1.5v-3.1z" fill="#f00"/>
<path d="M210.3 112.5h12.7v.4h-12.7zM222.6 112l2.1 .7-2.1 .7z" fill="#800080"/>
<g fill="#000">
<path d="M202.1 120.3h.4v6.9h-.4zM202.3 118.5l.7 2.1h-1.4z"/>
<path d="M207.4 120.3h.4v5.1h-.4zM206.9 125.1h1.4l-.7 2.1zM207.6 118.5l.7 2.1h-1.4z"/>
</g>
<path d="M174.6 122.7l1.9-.6v.3h17.6v-.3l1.9 .6-1.9 .6v-.3h-17.6v.3z" fill-rule="evenodd" fill="#d03ad2"/>
<path d="M174.6 122.7l1.9-.6v.3h17.6v-.3l1.9 .6-1.9 .6v-.3h-17.6v.3z" fill="none" stroke="#d03ad2" stroke-width=".35"/>
<path d="M197.2 118.7l.7 2.1h-.3v3.8h.3l-.7 2-.7-2h.3v-3.8h-.3z" fill-rule="evenodd" fill="#d03ad2"/>
<path d="M197.2 118.7l.7 2.1h-.3v3.8h.3l-.7 2-.7-2h.3v-3.8h-.3z" fill="none" stroke="#d03ad2" stroke-width=".35"/>
<path d="M209.4 116.4h25.2v.4h-25.2zM234.2 115.9l2.2 .7-2.2 .7z" fill="#800080"/>
<path d="M45.5 130.4h15.2v5.6h-15.2z" fill-rule="evenodd" fill="#dce6f2"/>
<path d="M45.3 135.6h.1v.4h-.1zM45.6 135.6h.1v.4h-.1zM45.3 134.9h.1v.4h-.1zM45.6 134.9h.1v.4h-.1zM45.3 134.2h.1v.4h-.1zM45.6 134.2h.1v.4h-.1zM45.3 133.5h.1v.4h-.1zM45.6 133.5h.1v.4h-.1zM45.3 132.8h.1v.4h-.1zM45.6 132.8h.1v.4h-.1zM45.3 132.1h.1v.4h-.1zM45.6 132.1h.1v.4h-.1zM45.3 131.4h.1v.4h-.1zM45.6 131.4h.1v.4h-.1zM45.3 130.7h.1v.4h-.1zM45.6 130.7h.1v.4h-.1zM45.5 130.2h.4v.1h-.4zM45.5 130.4h.4v.1h-.4zM46.2 130.2h.4v.1h-.4zM46.2 130.4h.4v.1h-.4zM46.9 130.2h.4v.1h-.4zM46.9 130.4h.4v.1h-.4zM47.6 130.2h.4v.1h-.4zM47.6 130.4h.4v.1h-.4zM48.3 130.2h.4v.1h-.4zM48.3 130.4h.4v.1h-.4zM49 130.2h.4v.1h-.4zM49 130.4h.4v.1h-.4zM49.7 130.2h.4v.1h-.4zM49.7 130.4h.4v.1h-.4zM50.4 130.2h.4v.1h-.4zM50.4 130.4h.4v.1h-.4zM51.2 130.2h.3v.1h-.3zM51.2 130.4h.3v.1h-.3zM51.9 130.2h.3v.1h-.3zM51.9 130.4h.3v.1h-.3zM52.6 130.2h.3v.1h-.3zM52.6 130.4h.3v.1h-.3zM53.3 130.2h.3v.1h-.3zM53.3 130.4h.3v.1h-.3zM54 130.2h.3v.1h-.3zM54 130.4h.3v.1h-.3zM54.7 130.2h.3v.1h-.3zM54.7 130.4h.3v.1h-.3zM55.4 130.2h.3v.1h-.3zM55.4 130.4h.3v.1h-.3zM56.1 130.2h.3v.1h-.3zM56.1 130.4h.3v.1h-.3zM56.8 130.2h.3v.1h-.3zM56.8 130.4h.3v.1h-.3zM57.5 130.2h.4v.1h-.4zM57.5 130.4h.4v.1h-.4zM58.2 130.2h.4v.1h-.4zM58.2 130.4h.4v.1h-.4zM58.9 130.2h.4v.1h-.4zM58.9 130.4h.4v.1h-.4zM59.6 130.2h.4v.1h-.4zM59.6 130.4h.4v.1h-.4zM60.3 130.2h.4l.2 .2-.6-.1zM60.3 130.4h.3l-.1 .1h-.2zM60.7 130.7h.2v.4h-.2zM60.5 130.7h.1v.4h-.1zM60.7 131.4h.2v.4h-.2zM60.5 131.4h.1v.4h-.1zM60.7 132.1h.2v.4h-.2zM60.5 132.1h.1v.4h-.1zM60.7 132.8h.2v.4h-.2zM60.5 132.8h.1v.4h-.1zM60.7 133.5h.2v.4h-.2zM60.5 133.5h.1v.4h-.1zM60.7 134.2h.2v.4h-.2zM60.5 134.2h.1v.4h-.1zM60.7 134.9h.2v.4h-.2zM60.5 134.9h.1v.4h-.1zM60.7 135.6h.2v.4l-.2 .2zM60.5 135.6h.1v.3zM60 136.1h.3v.1h-.3zM60 135.8h.3v.1h-.3zM59.3 136.1h.3v.1h-.3zM59.3 135.8h.3v.1h-.3zM58.6 136.1h.3v.1h-.3zM58.6 135.8h.3v.1h-.3zM57.9 136.1h.3v.1h-.3zM57.9 135.8h.3v.1h-.3zM57.1 136.1h.4v.1h-.4zM57.1 135.8h.4v.1h-.4zM56.4 136.1h.4v.1h-.4zM56.4 135.8h.4v.1h-.4zM55.7 136.1h.4v.1h-.4zM55.7 135.8h.4v.1h-.4zM55 136.1h.4v.1h-.4zM55 135.8h.4v.1h-.4zM54.3 136.1h.4v.1h-.4zM54.3 135.8h.4v.1h-.4zM53.6 136.1h.4v.1h-.4zM53.6 135.8h.4v.1h-.4zM52.9 136.1h.4v.1h-.4zM52.9 135.8h.4v.1h-.4zM52.2 136.1h.4v.1h-.4zM52.2 135.8h.4v.1h-.4zM51.5 136.1h.4v.1h-.4zM51.5 135.8h.4v.1h-.4zM50.8 136.1h.4v.1h-.4zM50.8 135.8h.4v.1h-.4zM50.1 136.1h.3v.1h-.3zM50.1 135.8h.3v.1h-.3zM49.4 136.1h.3v.1h-.3zM49.4 135.8h.3v.1h-.3zM48.7 136.1h.3v.1h-.3zM48.7 135.8h.3v.1h-.3zM48 136.1h.3v.1h-.3zM48 135.8h.3v.1h-.3zM47.3 136.1h.3v.1h-.3zM47.3 135.8h.3v.1h-.3zM46.6 136.1h.3v.1h-.3zM46.6 135.8h.3v.1h-.3zM45.9 136.1h.3v.1h-.3zM45.9 135.8h.3v.1h-.3z" fill="#000"/>
<path d="M31.6 130.4h13v5.6h-13z" fill-rule="evenodd" fill="#eeece1"/>
<path d="M31.4 135.6h.1v.4h-.1zM31.6 135.6h.1v.4h-.1zM31.4 134.9h.1v.4h-.1zM31.6 134.9h.1v.4h-.1zM31.4 134.2h.1v.4h-.1zM31.6 134.2h.1v.4h-.1zM31.4 133.5h.1v.4h-.1zM31.6 133.5h.1v.4h-.1zM31.4 132.8h.1v.4h-.1zM31.6 132.8h.1v.4h-.1zM31.4 132.1h.1v.4h-.1zM31.6 132.1h.1v.4h-.1zM31.4 131.4h.1v.4h-.1zM31.6 131.4h.1v.4h-.1zM31.4 130.7h.1v.4h-.1zM31.6 130.7h.1v.4h-.1zM31.6 130.2h.3v.1h-.3zM31.6 130.4h.3v.1h-.3zM32.3 130.2h.3v.1h-.3zM32.3 130.4h.3v.1h-.3zM33 130.2h.3v.1h-.3zM33 130.4h.3v.1h-.3zM33.7 130.2h.3v.1h-.3zM33.7 130.4h.3v.1h-.3zM34.4 130.2h.3v.1h-.3zM34.4 130.4h.3v.1h-.3zM35.1 130.2h.4v.1h-.4zM35.1 130.4h.4v.1h-.4zM35.8 130.2h.4v.1h-.4zM35.8 130.4h.4v.1h-.4zM36.5 130.2h.4v.1h-.4zM36.5 130.4h.4v.1h-.4zM37.2 130.2h.4v.1h-.4zM37.2 130.4h.4v.1h-.4zM37.9 130.2h.4v.1h-.4zM37.9 130.4h.4v.1h-.4zM38.6 130.2h.4v.1h-.4zM38.6 130.4h.4v.1h-.4zM39.3 130.2h.4v.1h-.4zM39.3 130.4h.4v.1h-.4zM40 130.2h.4v.1h-.4zM40 130.4h.4v.1h-.4zM40.7 130.2h.4v.1h-.4zM40.7 130.4h.4v.1h-.4zM41.5 130.2h.3v.1h-.3zM41.5 130.4h.3v.1h-.3zM42.2 130.2h.3v.1h-.3zM42.2 130.4h.3v.1h-.3zM42.9 130.2h.3v.1h-.3zM42.9 130.4h.3v.1h-.3zM43.6 130.2h.3v.1h-.3zM43.6 130.4h.3v.1h-.3zM44.3 130.2h.3l.2 .2-.5-.1zM44.3 130.4h.3l-.2 .1h-.1zM44.7 130.7h.1v.4h-.1zM44.4 130.7h.2v.4h-.2zM44.7 131.4h.1v.4h-.1zM44.4 131.4h.2v.4h-.2zM44.7 132.1h.1v.4h-.1zM44.4 132.1h.2v.4h-.2zM44.7 132.8h.1v.4h-.1zM44.4 132.8h.2v.4h-.2zM44.7 133.5h.1v.4h-.1zM44.4 133.5h.2v.4h-.2zM44.7 134.2h.1v.4h-.1zM44.4 134.2h.2v.4h-.2zM44.7 134.9h.1v.4h-.1zM44.4 134.9h.2v.4h-.2zM44.7 135.6h.1v.4l-.2 .2zM44.4 135.6h.2v.3zM43.9 136.1h.4v.1h-.4zM43.9 135.8h.4v.1h-.4zM43.2 136.1h.4v.1h-.4zM43.2 135.8h.4v.1h-.4zM42.5 136.1h.4v.1h-.4zM42.5 135.8h.4v.1h-.4zM41.8 136.1h.4v.1h-.4zM41.8 135.8h.4v.1h-.4zM41.1 136.1h.4v.1h-.4zM41.1 135.8h.4v.1h-.4zM40.4 136.1h.3v.1h-.3zM40.4 135.8h.3v.1h-.3zM39.7 136.1h.3v.1h-.3zM39.7 135.8h.3v.1h-.3zM39 136.1h.3v.1h-.3zM39 135.8h.3v.1h-.3zM38.3 136.1h.3v.1h-.3zM38.3 135.8h.3v.1h-.3zM37.6 136.1h.3v.1h-.3zM37.6 135.8h.3v.1h-.3zM36.9 136.1h.3v.1h-.3zM36.9 135.8h.3v.1h-.3zM36.2 136.1h.3v.1h-.3zM36.2 135.8h.3v.1h-.3zM35.5 136.1h.3v.1h-.3zM35.5 135.8h.3v.1h-.3zM34.7 136.1h.4v.1h-.4zM34.7 135.8h.4v.1h-.4zM34 136.1h.4v.1h-.4zM34 135.8h.4v.1h-.4zM33.3 136.1h.4v.1h-.4zM33.3 135.8h.4v.1h-.4zM32.6 136.1h.4v.1h-.4zM32.6 135.8h.4v.1h-.4zM31.9 136.1h.4v.1h-.4zM31.9 135.8h.4v.1h-.4z" fill="#000"/>
<g fill="#d03ad2">
<path d="M147.1 21.2v1h12.2l-.6-.5v3.7h1.1v-3.7l-.3-.5zM144.5 21.7l3.1 1.6v-3.2z"/>
<path d="M29.9 78.8l.4-.3h10.9v1.1h-10.9l.6-.6v2.4h-1.1zM40.7 77.4l3.1 1.6-3.1 1.6z"/>
</g>
<text font-size="5.7" fill="#7f7f7f" x="5.9" y="8.8">红米5 逻辑框图&amp;主板元件分布图</text>
<text font-size="4.9" fill="#c0504d" x="151.6" y="88.4">U0502</text>
<g font-size="3.9" fill="#c0504d">
<text x="116.5" y="64.5">U1</text>
<text x="151.3" y="93.3">SDM450</text>
<text x="152.5" y="97.9">AP&amp;BP</text>
<text x="196.8" y="144.5">U1501</text>
</g>
<text font-size="3.7" fill="#c0504d" x="193.9" y="104.1">U1301</text>
<text font-size="3.5" fill="#7f7f7f" x="6.9" y="14.9">Block Diagram</text>
<g font-size="3.5" fill="#c0c0c0">
<text x="84.7" y="19.4" transform="rotate(-45 84.7 19.4)">2019-03-11 10:45:07</text>
<text x="169.3" y="19.4" transform="rotate(-45 169.3 19.4)">2019-03-11 10:45:07</text>
<text x="84.7" y="72.3" transform="rotate(-45 84.7 72.3)">2019-03-11 10:45:07</text>
<text x="169.3" y="72.3" transform="rotate(-45 169.3 72.3)">2019-03-11 10:45:07</text>
<text x="84.7" y="125.2" transform="rotate(-45 84.7 125.2)">2019-03-11 10:45:07</text>
<text x="169.3" y="125.2" transform="rotate(-45 169.3 125.2)">2019-03-11 10:45:07</text>
</g>
<g font-size="3.5" fill="#c0504d">
<text x="196.5" y="44.7">显示屏</text>
<text x="196.1" y="57.5">触摸屏</text>
<text x="108.9" y="111.6">U4501</text>
<text x="106.2" y="134.3">传感器</text>
</g>
<text font-size="3.5" x="235.6" y="143.1">S 送</text>
<g font-size="3.2" fill="#c0504d">
<text x="199.6" y="27.2">U1901</text>
<text x="114.1" y="37.7">主接收</text>
<text x="64.8" y="49.7">U3501</text>
<text x="115.7" y="57">发射</text>
<text x="111.3" y="68.5">射频收发器</text>
<text x="195.3" y="67.1">后置主摄像头 12MP</text>
<text x="111.5" y="72.2">WTR2965</text>
<text x="198.8" y="76.7">前置摄像头</text>
<text x="203" y="80.5">5MP</text>
<text x="25.3" y="85.2">U3401</text>
<text x="196.7" y="148.5">PM8953</text>
<text x="200.2" y="152.2">电源</text>
</g>
<g font-size="3.2">
<text x="238.4" y="145.9">话</text>
<text x="238.4" y="149.1">器</text>
<text x="234.3" y="154.2">听筒</text>
<text x="236.2" y="172.9">扬声器</text>
</g>
<text font-size="3" fill="#0c0" x="239.1" y="95.4">充电电流</text>
<g font-size="2.8" fill="#c0504d">
<text x="194.1" y="30.7">LPDDR+eMMC</text>
<text x="198.9" y="34.1">2G+16G</text>
<text x="196.2" y="37.4">3G/4G+32G</text>
<text x="20.3" y="51.6">SKY77912</text>
<text x="22.9" y="48.1">U4301</text>
<text x="113.3" y="90.7">分集接收</text>
<text x="66.5" y="98.3">U4901</text>
<text x="116.3" y="99.7">GPS</text>
<text x="193.6" y="107.8">PMI8940</text>
<text x="42.4" y="113.9">FL4504</text>
<text x="197.1" y="111.2">电源</text>
<text x="196.7" y="172.7">U1802</text>
</g>
<g font-size="2.8">
<text x="238.2" y="88.5">USB</text>
<text x="238.2" y="92">Micro</text>
<text x="209.8" y="172.1">SPK P/N</text>
</g>
<g font-size="2.5">
<text x="134" y="22.4">RFFE4</text>
<text x="179.7" y="26.8">EBI0</text>
<text x="132.9" y="30.3">RFFE1</text>
<text x="178.8" y="32.4">SDC1</text>
<text x="175" y="44.4">4 Lanes DSI</text>
<text x="5.5" y="49">主射频通路</text>
<text x="177.5" y="54.3">TP_I2C</text>
<text x="93.3" y="62.4">RFFE2</text>
<text x="177.2" y="63.9">4 Lanes CSI</text>
<text x="4.8" y="67">RFFE2</text>
<text x="177.2" y="76.3">2 Lanes CSI</text>
<text x="11.7" y="82.9">分集接收</text>
<text x="45.2" y="79.8">RFFE4</text>
<text x="88.5" y="82.7">WTR CLK</text>
<text x="194.3" y="85.9">USB DP/DM</text>
<text x="214" y="92.7">VBUS_ USB_IN</text>
<text x="48.7" y="97.5">GPS_IN</text>
<text x="127.3" y="107.1">WL_BB_IQ</text>
<text x="225.7" y="105.1">背景灯</text>
<text x="73.3" y="112.9">BT&amp;WL 2.4G</text>
<text x="225.4" y="113.9">显示供电</text>
<text x="126" y="115.5">WLAN_CMD</text>
<text x="223.3" y="123.4">PWR_KEY</text>
<text x="238.2" y="121.3">振子</text>
<text x="124.6" y="130.3">SENSOR_I2C</text>
<text x="35.7" y="133.9">指纹</text>
<text x="45.7" y="133.9">重力&amp;陀螺仪</text>
<text x="63" y="134">光&amp;距离</text>
<text x="76.9" y="134">加速感应器</text>
<text x="95" y="134">红外</text>
<text x="176.8" y="142.8">CDC PDM</text>
<text x="235.6" y="147.1">M</text>
<text x="179.3" y="150.2">BB CLK</text>
<text x="212.9" y="150.3" transform="rotate(90 212.9 150.3)">AUDIO</text>
<text x="176.6" y="160.1">SLEEP CLK</text>
<text x="177.5" y="156">WTR CLK</text>
</g>
<g font-size="2.5" fill="#c0504d">
<text x="62.8" y="30">接收开关</text>
<text x="63.7" y="33">U3220</text>
<text x="194.9" y="47.9">5.7寸 HD+</text>
<text x="65" y="52.9">多模功放</text>
<text x="198.2" y="50.9">18：9</text>
<text x="21" y="57.6">&amp;GSM功放</text>
<text x="21.3" y="54.6">主天线开关</text>
<text x="63.6" y="55.9">SKY77645</text>
<text x="25.5" y="88.4">分集接收</text>
<text x="25.5" y="91.4">天线开关</text>
<text x="64.9" y="101.5">低噪放大器</text>
<text x="41.3" y="117.1">多层双工器</text>
<text x="191.7" y="155">clock</text>
<text x="195.1" y="175.9">扬声器功放</text>
</g>
<g font-size="2.5" fill="#00f">
<text x="129" y="39.4">PRX_BB_IQ</text>
<text x="128.9" y="86.6">DRX_BB_IQ</text>
<text x="40.1" y="90.3">DRX B1/B3/B5/B7/B8/B34/B39/B40/B41</text>
<text x="129.9" y="96.8">GPS_BB_IQ</text>
</g>
<text font-size="2.5" fill="#f30" x="130.7" y="59.4">TX BB_IQ</text>
<text font-size="2.5" fill="#f00" x="225.6" y="109.4">闪光灯&amp;柔光灯</text>
<g font-size="2.5" fill="#00b0f0">
<text x="232.5" y="130.8">X1501</text>
<text x="232.5" y="133.8">19.2MHz</text>
</g>
<g font-size="2.1" fill="#00f">
<text x="38.4" y="30.6">PRX B2/B34/B39</text>
<text x="50.6" y="37.3">PRX B1/B3/B5/B8</text>
<text x="39.6" y="44.7">PRX B40/B41</text>
</g>
<g font-size="2.1" fill="#ff1b1b">
<text x="85.6" y="47.4">3G/4G_HB_IN</text>
<text x="85.5" y="51.9">3G/4G_MB_IN</text>
<text x="35.9" y="59">/B34/39/B40/B41</text>
<text x="35.9" y="56.5">TX B1/B2/B3/B5/B7/B8</text>
<text x="85.6" y="56.5">3G/4G_LB_IN</text>
<text x="57.8" y="67.9">TX_GSM HB</text>
<text x="61.1" y="72.6">TX_B5/B8 2G</text>
</g>
<g font-size="2.1">
<text x="12.4" y="112.3">蓝牙/2.4G WIFI/GPS</text>
<text x="181.4" y="121.7">SPMI</text>
<text x="129.5" y="146.2">UIM1 DATA</text>
<text x="128.2" y="152.3">SDC2_SDCARD</text>
<text x="129.5" y="159.3">UIM2 DATA</text>
<text x="15.9" y="187.9">芯片位号</text>
<text x="31.9" y="187.9">T/RX</text>
<text x="45.9" y="187.8">控制信号</text>
<text x="61.9" y="187.9">TX</text>
<text x="74.9" y="187.9">供电</text>
<text x="89.9" y="187.9">RX</text>
<text x="102" y="187.8">时钟</text>
</g>
<g font-size="2.1" fill="#c0504d">
<text x="108" y="117.1">BT/WIFI/FM</text>
<text x="109.4" y="114.6">WCN3615</text>
<text x="211.2" y="137.3">LDO</text>
<text x="209.8" y="139.7">SMPS</text>
</g>
<text font-size="1.8" x="203.3" y="121.3" transform="rotate(90 203.3 121.3)">RST</text>
</svg>
